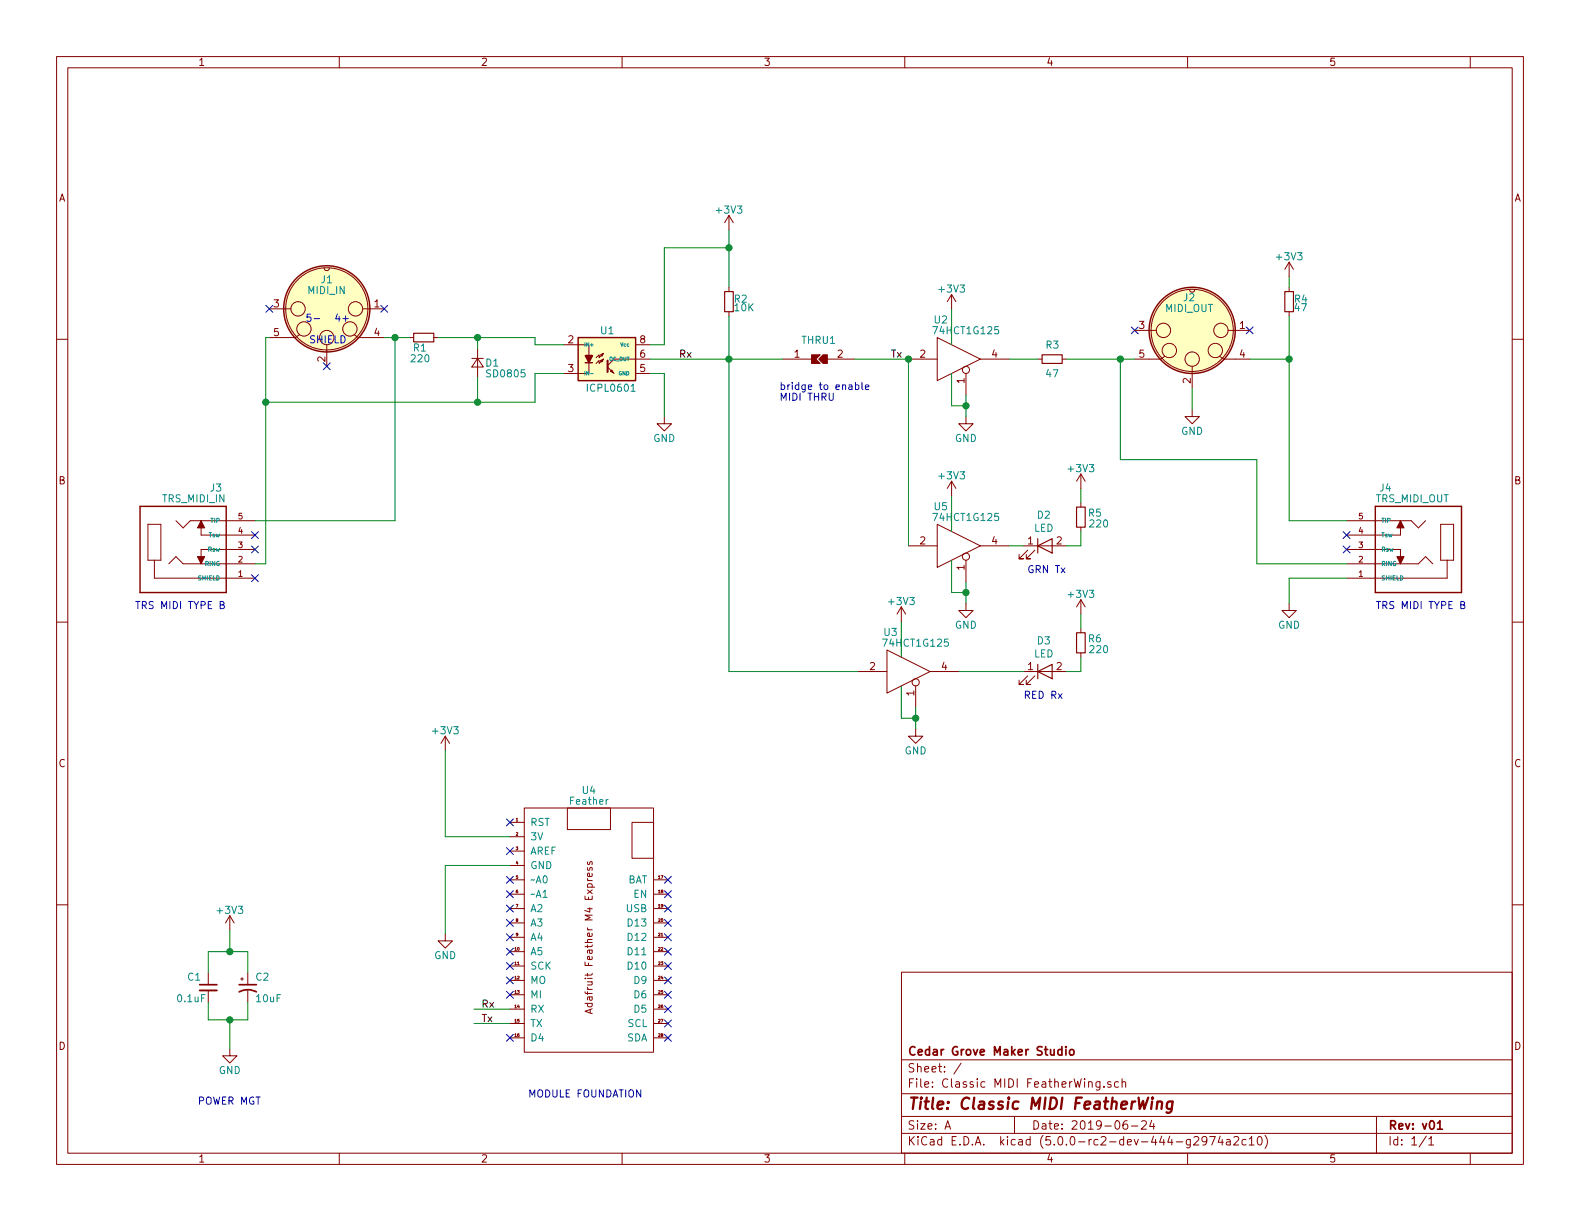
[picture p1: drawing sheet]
<svg xmlns="http://www.w3.org/2000/svg" width="279mm" height="216mm" viewBox="0 0 279 216" stroke-linecap="round" stroke-linejoin="round" font-family="sans-serif">
<g fill="none" stroke="#840000" stroke-width=".18">
<path d="M10 10h259.4v195.9h-259.4zM12 12h255.4v191.9h-255.4zM60 10v2M110 10v2M160 10v2M210 10v2M260 10v2M128.9 38.1v2.5M128.9 38.1l-.8 1.3M128.9 38.1l.8 1.3M10 60h2M47.6 54.6h3.8"/>
<path d="M53 59.2l-.8 .5h-4.6M57.3 47.4l.1 .3 .3 .2 .4-.1 .1-.4M62.6 59.2l.8 .5h4.5M64.1 54.6h3.8M72.4 59.7h.8M76.7 59.7h.8M128.9 50.8v.8M128.9 55.1v.8M165.7 59.7l7.7 3.8-7.7 3.8zM168.3 52.1l-.8 1.2M168.3 52.1v2.5M168.3 52.1l.7 1.2"/>
<path d="M200.7 58.4h3.8M210.4 51.2l.1 .3 .2 .2 .4-.1 .2-.4M217.2 58.4h3.8M228 46.4v2.5M228 50.8v.8M228 55.1v.8M228 46.4l-.8 1.2M228 46.4l.7 1.2M267.4 60h2M57.8 61v3.8M83.4 63.4h2.1M84.5 63.4l1 1.5h-2.1z"/>
<path d="M84.5 61.6v5.1M99.7 61h4.4v5h-4.4M106.2 62.7l.5-.2-.2 .5zM106.7 62.5l-.8 .7v-.5l-.5 .5M106.7 63.5l-.2 .5-.3-.2 .5-.3-.8 .8v-.5l-.5 .5M107.4 64.9l1.2 1.1M107.9 65.7l.3-.3 .3 .5zM112.4 61h2.5M112.4 66h2.5M114.9 63.5h-6.3l-1.2 1.1M117.5 73.7v1.2h1.2l-1.2 1.3-1.3-1.3h1.3M138.4 63.5h5.1"/>
<path d="M146 63.5h5.1M160.7 63.5h5M170.8 73.7v1.2h1.3l-1.3 1.3-1.3-1.3h1.3M170.8 66v3.9M173.4 63.5h5M183.5 63.5h.8M187.8 63.5h.8M206 63l-.7 .5h-4.6M210.8 72.4v1.3h1.3l-1.3 1.2-1.3-1.2h1.3M210.8 64.8v3.8M215.6 63l.8 .5h4.6M26.2 92.7h2.2v6.4h-2.2z"/>
<path d="M27.3 99.1v3.1h17.8M29.8 99.7l1.3-1.3 1.3 1.3h12.7M31.1 92.1l1.3 1.2 1.3-1.2h11.4M35.6 92.1v2.5h9.5M45.1 97.2h-9.5v2.5M160.7 96.5h5M165.7 92.7l7.7 3.8-7.7 3.8zM168.3 85.1v2.5M168.3 85.1l-.8 1.3M168.3 85.1l.7 1.3M170.8 99.1v3.8M173.4 96.5h5"/>
<path d="M181 96.5h7.6M181.7 97.3l-1.5 1.5h.8h-.8v-.8M183 97.3l-1.5 1.5h.7h-.7v-.8M191.1 83.8v2.6M191.1 88.9v.8M191.1 93.2v.8M191.1 83.8l-.7 1.3M191.1 83.8l.8 1.3M238.1 99.7h12.7l1.3-1.3 1.3 1.3M238.1 92.1h11.5l1.2 1.2 1.3-1.2M238.1 97.2h9.5v2.5M247.6 92.1v2.5h-9.5"/>
<path d="M254.8 92.7h2.2v6.4h-2.2zM255.9 99.1v3.1h-17.8M10 110h2M151.8 118.7h5M156.8 114.9l7.7 3.8-7.7 3.9zM159.4 107.3l-.8 1.3M159.4 107.3v2.6M159.4 107.3l.7 1.3M164.5 118.7h5M170.8 106.7v1.3h1.3l-1.3 1.2-1.3-1.2h1.3M181 118.7h7.6M181.7 119.5l-1.5 1.5h.8h-.8v-.7"/>
<path d="M183 119.5l-1.5 1.5h.7h-.7v-.7M191.1 106v2.6M191.1 111.1v.8M191.1 115.4v.8M191.1 106l-.7 1.3M191.1 106l.8 1.3M228 106.7v1.3h1.2l-1.2 1.2-1.3-1.2h1.3M267.4 110h2M78.7 130.2l-.7 1.2M78.7 130.2v2.5M78.7 130.2l.8 1.2M161.9 128.9v1.3h1.3l-1.3 1.2-1.2-1.2h1.2"/>
<path d="M161.9 121.3v3.8M10 160h2M90.2 145.4h2.5M90.2 155.6h2.5M90.2 158.1h2.5M90.2 148h2.5M90.2 150.5h2.5M90.2 153h2.5M92.7 142.9h22.9v43.2h-22.9zM100.3 142.9h7.6v3.8h-7.6zM103.9 153.4v.3l.2 .2 .1-.1 .2-.4h.3v.5M103.9 152.4v.3l.2 .2 .1-.1 .2-.4h.3v.5"/>
<path d="M104.7 154.4v.4l-.2 .2-.6-.1v-.5h.3l.1 .6M111.8 145.4h3.8v6.4h-3.8zM115.6 155.6h2.5M115.6 158.1h2.5M267.4 160h2M36.8 172.1v2M36.8 175.1v2.1M40.6 161.9l-.7 1.3M40.6 161.9v2.6M40.6 161.9l.8 1.3M42.5 173.1h.6M42.8 172.8v.6"/>
<path d="M43.8 172.1v2M43.8 175.1v2.1M78.7 165.1v1.3h-1.2l1.2 1.2 1.3-1.2h-1.3M90.2 168.3h2.5M90.2 170.8h2.5M90.2 173.4h2.5M90.2 175.9h2.5M90.2 178.4h2.5M90.2 160.7h2.5M90.2 163.2h2.5M90.2 165.7h2.5M104.4 178.5v.6"/>
<path d="M104.7 178.4l-1.2 .4 1.2 .4M115.6 168.3h2.5M115.6 170.8h2.5M115.6 173.4h2.5M115.6 175.9h2.5M115.6 178.4h2.5M115.6 160.7h2.5M115.6 163.2h2.5M115.6 165.7h2.5M159.4 171.9h108v32h-108zM40.6 185.4v1.3h1.3l-1.3 1.3-1.2-1.3h1.2M90.2 181h2.5"/>
<path d="M90.2 183.5h2.5M115.6 181h2.5M115.6 183.5h2.5M159.4 197.4h108M159.4 193.4h108M159.4 187.4h108M167.1 199.7l.5-1.5 .5 1.5M167.2 199.2h.8M170 188l-1.3 1.9M179.4 197.4v3M194.5 191.3v1.2l-.3 .3-.3-.1M194.5 191.3h-.4l-.3 .2 .1 .6 .2 .2 .4-.1"/>
<path d="M195.2 192.1v.2M196.4 191.3h-.3l-.2 .2v.2l.5 .1v.4h-.5M197.8 191.3h-.4l-.3 .2 .1 .7h.6M198.4 191.4l.3-.1h.3l.1 1M198.4 190.8v1.5M199.3 198.2a.62 .62 0 0 0-.7 .6l.1 .7 .2 .2 .5-.2v-.5l-.1-.2h-.4l-.3 .2M200.1 199.1h1.1M201.9 198.3l.2-.1h.3l.3 .1v.3v.2l-.9 .9h.9M203.7 198.1l-.4 1.1h.9M204 198.7v1M243.4 197.4v6.5M60 203.9v2"/>
<path d="M110 203.9v2M159.4 200.4h108M160 203.9v2M210 203.9v2M210.5 201.5v1.2l-.3 .3-.3-.1M210.5 201.5h-.4l-.3 .3 .1 .5 .2 .2 .4-.1M211.1 201.1l.3-.1h.3l.3 .4-1 1.1h1M213.4 201.6l-.1 .2a.48 .48 0 0 1-.7 0v-.7a.48 .48 0 0 1 .7-.1v.1a1.19 1.19 0 0 1-.2 1.3l-.4 .1M213.9 201h1l-.6 1.5M215.8 200.9l-.4 1.1h.9M216.1 201.5v1M216.9 201.5h.6l.1 1"/>
<path d="M217.6 201.8l-.6 .1a.29 .29 0 0 0-.2 .3 .29 .29 0 0 0 .2 .3l.6-.1M218.2 201.1l.2-.1h.4l.2 .4-.9 1.1h.9M220.3 201.5h-.4l-.3 .3 .1 .5 .2 .2 .4-.1M220.9 201.4l.4-.4v1.5M220.9 202.5h.9M222.5 201.1l.2-.1a.81 .81 0 0 1 .6 .6 .81 .81 0 0 1-.3 .8l-.2 .1a.79 .79 0 0 1-.3-1.4zM223.7 200.8a1.71 1.71 0 0 1 0 2.2M252.2 200.9l-1.2 1.9M252.7 201.4l.4-.4v1.5M252.7 202.5h.8M260 203.9v2"/>
<circle cx="52.7" cy="54.6" r="1.27"/>
<circle cx="53.7" cy="58.2" r="1.27"/>
<circle cx="57.8" cy="54.6" r="7.3"/>
<circle cx="57.8" cy="59.7" r="1.27"/>
<circle cx="61.9" cy="58.2" r="1.27"/>
<circle cx="62.9" cy="54.6" r="1.27"/>
<circle cx="205.7" cy="58.4" r="1.27"/>
<circle cx="210.8" cy="58.4" r="7.3"/>
<circle cx="215.9" cy="58.4" r="1.27"/>
<circle cx="170.8" cy="65.4" r=".63"/>
<circle cx="206.8" cy="62" r="1.27"/>
<circle cx="210.8" cy="63.5" r="1.27"/>
<circle cx="214.9" cy="62" r="1.27"/>
<circle cx="170.8" cy="98.4" r=".63"/>
<circle cx="161.9" cy="120.6" r=".63"/>
</g>
<path d="M35.3 174.1h3.1M42.3 175.4a3.2 3.2 0 0 1 3 0M42.3 174.1h3M187.8 185.6h-.4l-.3 .3v.5l.3 .2 .4-.1M187.8 185.1v1.5M188.5 185.1v.1M188.5 185.6v1M189.2 185.7l.2-.1 .4 .1v.7l-.2 .2-.4-.2zM254.2 198.6l.4-.4v1.5M254.2 199.7h.9" fill="none" stroke="#840000" stroke-width=".3"/>
<path d="M203.7 194.8l-.1 1.3M203.8 194.1v.2l.1-.1-.1-.1v.2M204.7 194.9a.5 .5 0 0 1 .8 .1l-.1 1.1M204.7 194.8l-.2 1.3M207.4 194.8l-.2 1.6a.6 .6 0 0 1-.9 .3M207.4 194.8a.67 .67 0 0 0-1 .3l-.1 .6 .2 .3 .1 .1 .6-.1" fill="none" stroke="#840000" stroke-width=".41"/>
<g fill="#ffffc2" stroke="#ffffc2" stroke-width=".18">
<path d="M102.2 59.7h10.2v7.6h-10.2z"/>
<circle cx="57.8" cy="54.6" r="7.6"/>
<circle cx="210.8" cy="58.4" r="7.6"/>
</g>
<g fill="none" stroke="#840000" stroke-width=".25">
<path d="M102.2 59.7h10.2v7.6h-10.2zM103.5 64.1h1.3M24.8 89.5h15.2v15.3h-15.2zM243.2 89.5h15.2v15.3h-15.2z"/>
<circle cx="57.8" cy="54.6" r="7.6"/>
<circle cx="210.8" cy="58.4" r="7.6"/>
</g>
<path d="M107.4 63.8v2" fill="none" stroke="#840000" stroke-width=".36"/>
<path d="M103.5 62.9h1.3l-.7 1.2z" fill="#840000" stroke="#840000" stroke-width=".25"/>
<path d="M104.4 66.1h.5M111.6 69.2h.7M96 157.8l.4-.4v1.3M96 158.7h.7M96.1 155l.2-.1a.69 .69 0 0 1 .5 .6 .69 .69 0 0 1-.5 .6l-.2-.1-.1-.3z" fill="none" stroke="#008484" stroke-width=".18"/>
<path d="M73.2 58.9h3.5v1.6h-3.5zM128.1 51.6h1.6v3.5h-1.6zM227.2 51.6h1.5v3.5h-1.5zM184.3 62.7h3.5v1.6h-3.5zM183.5 96.5l2.6-1.2v2.5zM183.5 95.3v2.5M190.4 89.7h1.5v3.5h-1.5zM183.5 118.7l2.6-1.2v2.5zM183.5 117.5v2.5M190.4 111.9h1.5v3.5h-1.5z" fill="none" stroke="#840000" stroke-width=".2"/>
<g fill="none" stroke="#008400" stroke-width=".18">
<path d="M47.6 59.7h-.6v40h-1.9M67.9 59.7h4.5M69.8 59.7v32.4h-24.7M77.5 59.7h17.1v1.3h5.1M84.5 59.7v1.9M128.9 43.8h-11.4v17.2h-2.6M128.9 40.6v10.2M128.9 55.9v62.8h22.9M168.3 54.6v6.4M228 48.9v1.9M228 55.9v36.2h10.1M84.5 66.7v4.4"/>
<path d="M99.7 66h-5.1v5.1h-47.6M114.9 66h2.6v7.7M114.9 63.5h23.5M151.1 63.5h9.6v33M168.3 66v5.8h2.5M170.8 69.9v3.8M178.4 63.5h5.1M188.6 63.5h12.1M198.1 63.5v17.8h24.1v18.4h15.9M210.8 68.6v3.8M221 63.5h7M168.3 87.6v6.4"/>
<path d="M168.3 99.1v5.7h2.5M178.4 96.5h2.6M191.1 94v2.5h-2.5M191.1 86.4v2.5M159.4 109.9v6.3M169.5 118.7h11.5M170.8 102.9v3.8M191.1 116.2v2.5h-2.5M191.1 108.6v2.5M238.1 102.2h-10.1v4.5M78.7 132.7v15.3h11.5M159.4 121.3v5.7h2.5"/>
<path d="M161.9 125.1v3.8M90.2 153h-11.5v12.1M36.8 172.1v-3.8h7v3.8M36.8 177.2v3.1h7v-3.1M40.6 164.5v3.8M83.8 178.4h6.4M40.6 180.3v5.1M83.8 181h6.4"/>
</g>
<g fill="#008400" stroke="#008400" stroke-width=".25">
<circle cx="84.5" cy="59.7" r=".51"/>
<circle cx="84.5" cy="71.1" r=".51"/>
<circle cx="40.6" cy="180.3" r=".51"/>
<circle cx="40.6" cy="168.3" r=".51"/>
<circle cx="128.9" cy="43.8" r=".51"/>
<circle cx="128.9" cy="63.5" r=".51"/>
<circle cx="170.8" cy="71.8" r=".51"/>
<circle cx="170.8" cy="104.8" r=".51"/>
<circle cx="161.9" cy="127" r=".51"/>
<circle cx="160.7" cy="63.5" r=".51"/>
<circle cx="228" cy="63.5" r=".51"/>
<circle cx="198.1" cy="63.5" r=".51"/>
<circle cx="47" cy="71.1" r=".51"/>
<circle cx="69.9" cy="59.7" r=".51"/>
</g>
<path d="M35.3 175.1h3.1" fill="none" stroke="#840000" stroke-width=".33"/>
<path d="M54.9 55.5h-.6v.7l.5-.2 .2 .3v.3l-.2 .2-.5-.1M55.5 56.3h1M208 59.4h-.6l-.1 .6 .5-.2 .3 .3v.3l-.3 .2-.5-.1M151.3 68.1l.3-.1 .3 .3-.1 .5h-.5M151.3 67.6v1.3M152.4 67.6v1.1l.2 .2M153 68.5l.6-.1v-.3l-.4-.1-.2 .2 .1 .6h.5M208.6 60.1h.9M24 106.3h.7M24.4 106.3v1.3M258.3 107l.6-.1 .1-.2-.1-.2-.6-.2v1.3h.5l.2-.1 .1-.3-.4-.2" fill="none" stroke="#0000c2" stroke-width=".18"/>
<g fill="#840000" stroke="#840000" stroke-width=".18">
<path d="M144.8 63.5l.7-.8h.8v1.6h-.8z"/>
<path d="M143.5 62.7h1.5l-.7 .8 .7 .8h-1.5z"/>
<path d="M247.6 92.1l.7 1.2h-1.3z"/>
<path d="M247 98.4h1.3l-.7 1.3z"/>
<path d="M35.6 92.1l.6 1.2h-1.3z"/>
<path d="M34.9 98.4h1.3l-.6 1.3z"/>
</g>
<g fill="none" stroke="#000084" stroke-width=".18">
<path d="M47 54l1.2 1.2M48.2 54l-1.2 1.2M67.3 54l1.3 1.2M68.6 54l-1.3 1.2M200.1 57.8l1.2 1.2M201.3 57.8l-1.2 1.2M220.4 57.8l1.2 1.2M221.6 57.8l-1.2 1.2M57.2 64.2l1.2 1.2M58.4 64.2l-1.2 1.2M44.5 96.5l1.2 1.3M44.5 94l1.2 1.2"/>
<path d="M45.7 96.5l-1.2 1.3M45.7 94l-1.2 1.2M237.5 96.5l1.2 1.3M237.5 94l1.2 1.2M238.7 96.5l-1.2 1.3M238.7 94l-1.2 1.2M44.5 101.6l1.2 1.2M45.7 101.6l-1.2 1.2M89.6 157.5l1.2 1.2M89.6 155l1.2 1.2M89.6 149.9l1.2 1.2M89.6 144.8l1.2 1.2"/>
<path d="M90.8 157.5l-1.2 1.2M90.8 155l-1.2 1.2M90.8 149.9l-1.2 1.2M90.8 144.8l-1.2 1.2M117.5 157.5l1.2 1.2M117.5 155l1.2 1.2M118.7 157.5l-1.2 1.2M118.7 155l-1.2 1.2M89.6 175.3l1.2 1.2M89.6 172.7l1.2 1.3M89.6 170.2l1.2 1.2M89.6 167.7l1.2 1.2"/>
<path d="M89.6 165.1l1.2 1.2M89.6 162.6l1.2 1.2M89.6 160l1.2 1.3M90.8 175.3l-1.2 1.2M90.8 172.7l-1.2 1.3M90.8 170.2l-1.2 1.2M90.8 167.7l-1.2 1.2M90.8 165.1l-1.2 1.2M90.8 162.6l-1.2 1.2M90.8 160l-1.2 1.3M117.5 160l1.2 1.3M117.5 162.6l1.2 1.2"/>
<path d="M117.5 165.1l1.2 1.2M117.5 167.7l1.2 1.2M117.5 170.2l1.2 1.2M117.5 172.7l1.2 1.3M117.5 175.3l1.2 1.2M117.5 177.8l1.2 1.2M118.7 160l-1.2 1.3M118.7 162.6l-1.2 1.2M118.7 165.1l-1.2 1.2M118.7 167.7l-1.2 1.2M118.7 170.2l-1.2 1.2M118.7 172.7l-1.2 1.3"/>
<path d="M118.7 175.3l-1.2 1.2M118.7 177.8l-1.2 1.2M89.6 182.9l1.2 1.2M90.8 182.9l-1.2 1.2M117.5 180.4l1.2 1.2M117.5 182.9l1.2 1.2M118.7 180.4l-1.2 1.2M118.7 182.9l-1.2 1.2"/>
</g>
<text font-size="2.8" fill="#840000" x="160.4" y="196.2">Title: Classic MIDI FeatherWing</text>
<g font-size="2.1" fill="#840000">
<text x="160.4" y="189.6">Sheet: /</text>
<text x="160.4" y="186.6">Cedar Grove Maker Studio</text>
<text x="160.4" y="192.3">File: Classic MIDI FeatherWing.sch</text>
<text x="160.4" y="202.5">KiCad E.D.A. kicad (5.0.0-rc2-dev-444-g2974a2c10)</text>
<text x="160.4" y="199.7">Size: A</text>
<text x="182.4" y="199.7">Date: 2019-06-24</text>
<text x="245.4" y="199.7">Rev: v01</text>
<text x="245.4" y="202.5">Id: 1/1</text>
</g>
<g font-size="1.8" fill="#840000">
<text x="35" y="11.6">1</text>
<text x="85" y="11.6">2</text>
<text x="135" y="11.6">3</text>
<text x="185" y="11.6">4</text>
<text x="235" y="11.6">5</text>
<text x="10.4" y="35.6">A</text>
<text x="267.8" y="35.6">A</text>
<text x="48.4" y="54.4">3</text>
<text x="48.4" y="59.4">5</text>
<text x="66.2" y="54.4">1</text>
<text x="66.2" y="59.4">4</text>
<text x="201.4" y="58.2">3</text>
<text x="219.2" y="58.2">1</text>
<text x="57.5" y="64" transform="rotate(-90 57.5 64)">2</text>
<text x="100.5" y="60.7">2</text>
<text x="100.5" y="65.8">3</text>
<text x="113.2" y="65.8">5</text>
<text x="113.2" y="63.2">6</text>
<text x="113.2" y="60.7">8</text>
<text x="140.5" y="63.2">1</text>
<text x="148.1" y="63.2">2</text>
<text x="162.7" y="63.2">2</text>
<text x="175.4" y="63.2">4</text>
<text x="201.4" y="63.2">5</text>
<text x="219.2" y="63.2">4</text>
<text x="170.6" y="67.8" transform="rotate(-90 170.6 67.8)">1</text>
<text x="210.6" y="67.8" transform="rotate(-90 210.6 67.8)">2</text>
<text x="10.4" y="85.6">B</text>
<text x="267.8" y="85.6">B</text>
<text x="162.7" y="96.3">2</text>
<text x="170.6" y="100.8" transform="rotate(-90 170.6 100.8)">1</text>
<text x="175.4" y="96.3">4</text>
<text x="181.8" y="96.3">1</text>
<text x="186.8" y="96.3">2</text>
<text x="153.8" y="118.5">2</text>
<text x="166.5" y="118.5">4</text>
<text x="181.8" y="118.5">1</text>
<text x="186.8" y="118.5">2</text>
<text x="161.7" y="123" transform="rotate(-90 161.7 123)">1</text>
<text x="10.4" y="135.6">C</text>
<text x="267.8" y="135.6">C</text>
<text x="104.8" y="177.7" transform="rotate(-90 104.8 177.7)">Adafruit Feather M4 Express</text>
<text x="10.4" y="185.6">D</text>
<text x="267.8" y="185.6">D</text>
<text x="35" y="205.5">1</text>
<text x="85" y="205.5">2</text>
<text x="135" y="205.5">3</text>
<text x="185" y="205.5">4</text>
<text x="235" y="205.5">5</text>
</g>
<g font-size="1.8" fill="#008484">
<text x="126.8" y="37.8">+3V3</text>
<text x="225.9" y="46">+3V3</text>
<text x="54.5" y="52">MIDI_IN</text>
<text x="56.8" y="50.1">J1</text>
<text x="129.9" y="53.5">R2</text>
<text x="166.2" y="51.7">+3V3</text>
<text x="209.3" y="53.3">J2</text>
<text x="228.9" y="53.5">R4</text>
<text x="106.3" y="59.1">U1</text>
<text x="129.9" y="55">10K</text>
<text x="165.3" y="57.2">U2</text>
<text x="165.4" y="59.1">74HCT1G125</text>
<text x="206.1" y="55.2">MIDI_OUT</text>
<text x="229" y="55">47</text>
<text x="72.8" y="64.1">220</text>
<text x="73.1" y="62.2">R1</text>
<text x="85.9" y="64.8">D1</text>
<text x="141.8" y="60.8">THRU1</text>
<text x="185" y="61.6">R3</text>
<text x="86.3" y="66.7">SD0805</text>
<text x="104.1" y="69.3">ICPL0601</text>
<text x="185.1" y="66.7">47</text>
<text x="208.9" y="76.9">GND</text>
<text x="115.5" y="78.2">GND</text>
<text x="168.9" y="78.2">GND</text>
<text x="189.1" y="83.5">+3V3</text>
<text x="28.8" y="88.8">TRS_MIDI_IN</text>
<text x="37.2" y="86.9">J3</text>
<text x="166.2" y="84.8">+3V3</text>
<text x="243.3" y="88.8">TRS_MIDI_OUT</text>
<text x="244" y="86.9">J4</text>
<text x="165.3" y="90.2">U5</text>
<text x="165.4" y="92.1">74HCT1G125</text>
<text x="182.8" y="94">LED</text>
<text x="183.5" y="91.7">D2</text>
<text x="192.5" y="91.4">R5</text>
<text x="192.8" y="93.3">220</text>
<text x="157.3" y="107">+3V3</text>
<text x="189.1" y="105.7">+3V3</text>
<text x="156.4" y="112.4">U3</text>
<text x="168.9" y="111.2">GND</text>
<text x="183.5" y="113.9">D3</text>
<text x="192.5" y="113.6">R6</text>
<text x="226" y="111.2">GND</text>
<text x="156.5" y="114.4">74HCT1G125</text>
<text x="182.8" y="116.3">LED</text>
<text x="192.8" y="115.5">220</text>
<text x="76.7" y="129.8">+3V3</text>
<text x="160" y="133.4">GND</text>
<text x="100.9" y="142.3">Feather</text>
<text x="103" y="140.4">U4</text>
<text x="93.7" y="146">RST</text>
<text x="93.7" y="148.6">3V</text>
<text x="93.7" y="151.1">AREF</text>
<text x="93.7" y="153.7">GND</text>
<text x="38.6" y="161.6">+3V3</text>
<text x="93.7" y="156.2">A0</text>
<text x="93.7" y="158.8">A1</text>
<text x="93.7" y="161.3">A2</text>
<text x="110.8" y="161.3">USB</text>
<text x="110.9" y="156.2">BAT</text>
<text x="112.1" y="158.8">EN</text>
<text x="93.7" y="163.8">A3</text>
<text x="93.7" y="166.4">A4</text>
<text x="111.3" y="163.8">D13</text>
<text x="111.3" y="166.4">D12</text>
<text x="33.2" y="173.4">C1</text>
<text x="45.3" y="173.4">C2</text>
<text x="76.8" y="169.6">GND</text>
<text x="93.7" y="168.9">A5</text>
<text x="93.7" y="171.4">SCK</text>
<text x="93.7" y="174">MO</text>
<text x="111.3" y="168.9">D11</text>
<text x="111.3" y="171.4">D10</text>
<text x="112.3" y="174">D9</text>
<text x="31.5" y="177.2">0.1uF</text>
<text x="45.4" y="177.2">10uF</text>
<text x="93.7" y="176.5">MI</text>
<text x="93.7" y="179.1">RX</text>
<text x="112.3" y="176.5">D6</text>
<text x="112.3" y="179.1">D5</text>
<text x="93.7" y="181.6">TX</text>
<text x="93.7" y="184.1">D4</text>
<text x="110.8" y="184.1">SDA</text>
<text x="111" y="181.6">SCL</text>
<text x="38.7" y="189.9">GND</text>
</g>
<g font-size="1.8" fill="#0000c2">
<text x="59.1" y="56.9">4+</text>
<text x="54.6" y="60.7">SHIELD</text>
<text x="207.6" y="64.5">SHIELD</text>
<text x="212.1" y="60.7">4+</text>
<text x="137.8" y="69">bridge to enable</text>
<text x="137.8" y="70.9">MIDI THRU</text>
<text x="181.6" y="101.3">GRN Tx</text>
<text x="25.3" y="107.7">TRS MIDI TYPE B</text>
<text x="243.2" y="107.7">TRS MIDI TYPE B</text>
<text x="181" y="123.6">RED Rx</text>
<text x="34.9" y="195.3">POWER MGT</text>
<text x="93.3" y="194.1">MODULE FOUNDATION</text>
</g>
<g font-size="1.8">
<text x="120" y="63.2">Rx</text>
<text x="157.5" y="63.2">Tx</text>
<text x="85.1" y="178.2">Rx</text>
<text x="85.1" y="180.7">Tx</text>
</g>
<g font-size="1.4" fill="#840000">
<text x="42.2" y="94.4">4</text>
<text x="42.2" y="91.8">5</text>
<text x="240.3" y="94.4">4</text>
<text x="240.3" y="91.8">5</text>
<text x="42.2" y="102">1</text>
<text x="42.2" y="99.4">2</text>
<text x="42.2" y="96.9">3</text>
<text x="240.3" y="102">1</text>
<text x="240.3" y="99.4">2</text>
<text x="240.3" y="96.9">3</text>
</g>
<g font-size="1.1" fill="#008484">
<text x="36.9" y="95">Tsw</text>
<text x="37.3" y="92.5">TIP</text>
<text x="244.2" y="95">Tsw</text>
<text x="244.2" y="92.5">TIP</text>
<text x="36.3" y="100.1">RING</text>
<text x="36.8" y="97.5">Rsw</text>
<text x="244.2" y="100.1">RING</text>
<text x="244.2" y="97.5">Rsw</text>
<text x="35.1" y="102.6">SHIELD</text>
<text x="244.2" y="102.6">SHIELD</text>
</g>
<g font-size=".9" fill="#008484">
<text x="103.3" y="61.3">IN+</text>
<text x="107.7" y="63.8">OC_OUT</text>
<text x="109.8" y="61.3">Vcc</text>
<text x="103.3" y="66.3">IN-</text>
<text x="109.4" y="66.3">GND</text>
</g>
<g font-size=".7" fill="#840000">
<text x="91.3" y="145.2">1</text>
<text x="91.3" y="147.8">2</text>
<text x="91.3" y="150.3">3</text>
<text x="91.3" y="152.8">4</text>
<text x="91.3" y="155.4">5</text>
<text x="116.5" y="155.4">17</text>
<text x="91.3" y="157.9">6</text>
<text x="91.3" y="160.5">7</text>
<text x="116.5" y="157.9">18</text>
<text x="116.5" y="160.5">19</text>
<text x="91.3" y="163">8</text>
<text x="91.3" y="165.5">9</text>
<text x="116.5" y="163">20</text>
<text x="116.5" y="165.5">21</text>
<text x="91.1" y="168.1">10</text>
<text x="91.1" y="170.6">11</text>
<text x="91.1" y="173.2">12</text>
<text x="116.5" y="168.1">22</text>
<text x="116.5" y="170.6">23</text>
<text x="116.5" y="173.2">24</text>
<text x="91.1" y="175.7">13</text>
<text x="91.1" y="178.2">14</text>
<text x="116.5" y="175.7">25</text>
<text x="116.5" y="178.2">26</text>
<text x="91.1" y="180.8">15</text>
<text x="91.1" y="183.3">16</text>
<text x="116.5" y="180.8">27</text>
<text x="116.5" y="183.3">28</text>
</g>
</svg>
